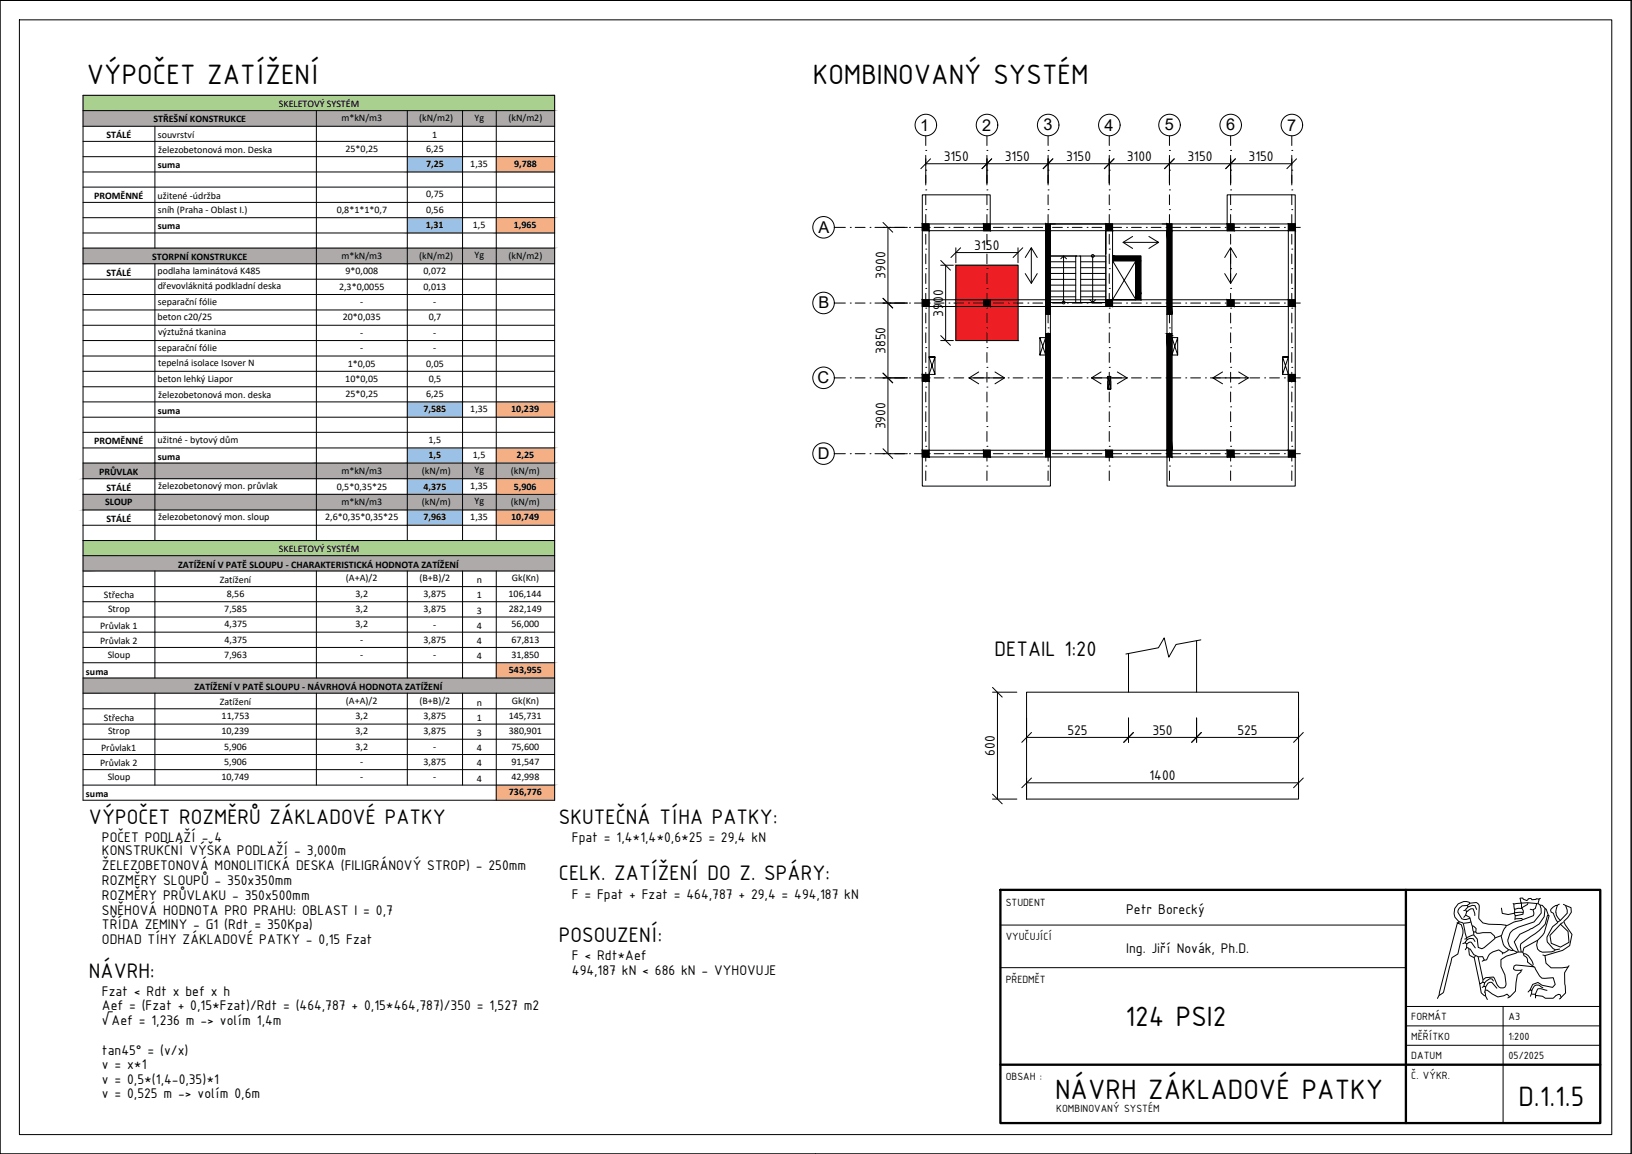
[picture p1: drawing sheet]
<svg xmlns="http://www.w3.org/2000/svg" width="420mm" height="297mm" viewBox="0 0 420 297" stroke-linecap="round" stroke-linejoin="round" font-family="sans-serif">
<g fill="#ed1f24" stroke="#ed1f24" stroke-width=".26">
<path d="M246.1 68.3l16 8.9v-8.9zM246.1 68.3l16 8.9h-16z"/>
<path d="M246.1 77.2l16 10.5v-10.5zM246.1 77.2l16 10.5h-16z"/>
</g>
<!-- layer: 0 -->
<g fill="none" stroke="#000" stroke-width=".26">
<path d="M0 .1h419.9v296.9h-419.9zM0 .1h419.9M5 5.1h410v286.9h-410zM419.9 .1h.1M21.4 24.5h121.4v181.5h-121.4zM21.4 28.5h121.4M21.4 32.5h121.4M21.4 36.4h121.4M39.9 32.5v31.4M81.4 28.5v110.6M104.9 28.5v110.6M119.1 28.5v110.6"/>
<path d="M127.8 28.5v110.6M21.4 40.3h121.4M21.4 44.3h121.4M21.4 48.2h121.4M21.4 52.1h121.4M21.4 56h121.4M21.4 60h121.4M237.4 57.6h96.1v60h-96.1zM237.4 57.6h1.8v1.8h-1.8zM237.4 57.6v-7.4h17.5v7.4M239.2 59.4h92.5v56.5h-92.5zM253.2 57.6h1.7v1.8h-1.7z"/>
<path d="M271.7 57.6h-2.5v60M284.7 57.6h1.7v1.8h-1.7zM285.5 57.6h-15.1v23.3M286.4 59.4v17.8h6v-10.1h-6l6 10.1h-6l6-10.1v10.1h1.3v-11.3h-7.3M299.2 57.6h2.5v60M300.4 57.6v67.5h33.1v-7.5M315.9 57.6h1.8v1.8h-1.8zM315.9 57.6v-7.4h17.6v7.4M331.7 57.6h1.8v1.8h-1.8zM21.4 71.9h121.4M21.4 63.9h121.4M21.4 67.9h121.4"/>
<path d="M21.4 75.8h121.4M21.4 79.8h121.4M39.9 67.9v71.2M237.4 77.2h1.8v1.7h-1.8zM239.2 77.2h30M239.2 78.9h30M246.1 68.3h16v19.4h-16zM253.2 77.2h1.7v1.7h-1.7zM263.9 66.3l1.6-2.5v9.1M263.9 70.4l1.6 2.5 1.5-2.5M265.5 63.8l1.5 2.5M270.4 67.4v1.5h6.5"/>
<path d="M270.4 68.9v1.5h6.5M270.4 70.4v1.5h6.5M270.4 71.9v1.5h6.5M270.4 73.4v1.5h6.5M270.4 74.9v1.5h6.5M270.4 77.2h30M270.4 78.9h30M273.1 66.6l.7-.7v12M273.8 65.9l.8 .7M276.9 67.4h-6.5v-1.5v12h14.3v-12h-14.3h6.8h-.3v12M278 65.9h.2v12M278 77.9h6.7"/>
<path d="M278.2 67.4h6.5M278.2 68.9h6.5M278.2 70.4h6.5M278.2 71.9h6.5M278.2 73.4h6.5M278.2 74.9h6.5M278.2 76.4h6.5M280.6 77.2l.7 .7M281.3 65.9v12l.8-.7M284.7 77.2h1.7v1.7h-1.7zM284.7 65.4v-6v17.8M291.6 60.9l-2.5 1.5 2.5 1.6"/>
<path d="M295.8 60.9l2.5 1.5h-9.2M298.3 62.4l-2.5 1.6M301.7 77.2h30M301.7 78.9h30M315.3 66.3l1.5-2.5v9.1M315.3 70.4l1.5 2.5 1.5-2.5M315.9 77.2h1.8v1.7h-1.8zM316.8 63.8l1.5 2.5M331.7 77.2h1.8v1.7h-1.8zM21.4 83.7h121.4M21.4 87.7h121.4M21.4 91.6h121.4"/>
<path d="M21.4 95.6h121.4M21.4 99.6h121.4M237.4 96.4h1.8v1.8h-1.8zM239.2 91.9l1.5 4.5v-4.5l-1.5 4.5h1.5M240.7 91.9h-1.5h1.5M252 95.7l-2.5 1.6M256.2 95.7l2.4 1.6-2.4 1.5M258.6 97.3h-9.1l2.5 1.5M267.7 91.4l1.5-4.5v4.5l-1.5-4.5v4.5h1.5M267.7 86.9h1.5M269.2 85.9h1.2v.5M269.2 80.9h1.2"/>
<path d="M270.4 80.9v44.2h-33v-7.5M283.5 95.7l-2.5 1.6M285.2 98.2v1.9h.8v-1.9M285.2 96.9l.8 3.2h-.8l.8-3.2v3.2h-.8v-3.2h.8M287.7 95.7l2.5 1.6-2.5 1.5M290.2 97.3h-9.2l2.5 1.5M300.4 80.9h1.3M301.7 85.9h-1.3v.5M301.7 91.4h1.5v-4.5l-1.5 4.5v-4.5l1.5 4.5M301.7 86.9h1.5M314.7 95.7l-2.4 1.6M318.9 95.7l2.5 1.6-2.5 1.5"/>
<path d="M321.4 97.3h-9.1l2.4 1.5M330.2 91.9h1.5h-1.5M331.7 96.4h1.8v1.8h-1.8zM331.7 91.9l-1.5 4.5v-4.5l1.5 4.5h-1.5M21.4 103.4h121.4M21.4 107.4h121.4M21.4 111.3h121.4M21.4 115.3h121.4M21.4 119.2h121.4M237.4 115.9h1.8v1.7h-1.8zM253.2 115.9h1.7v1.7h-1.7zM284.7 115.9h1.7v1.7h-1.7z"/>
<path d="M315.9 115.9h1.8v1.7h-1.8zM331.7 115.9h1.8v1.7h-1.8zM21.4 123.2h121.4M21.4 127.2h121.4M21.4 131.3h121.4M21.4 135.2h121.4M21.4 139.1h121.4M21.4 143h121.4M21.4 147h121.4M21.4 151h121.4M21.4 154.9h121.4M21.4 158.8h121.4"/>
<path d="M39.9 147v27.5M81.4 147v27.5M104.9 147v27.5M119.1 147v27.5M127.8 147v27.5M21.4 162.7h121.4M21.4 166.7h121.4M21.4 170.6h121.4M21.4 174.5h121.4M21.4 178.4h121.4M39.9 178.4v23.7M81.4 178.4v23.7"/>
<path d="M104.9 178.4v23.7M119.1 178.4v23.7M127.8 178.4v27.6M255.5 178.2h6.3M255.5 176.9l2.5 2.5M256.8 178.2v27.5M264.3 178.2h70v27.5h-70zM290.5 168.2v10M308.1 164.9v13.3M309.2 164.7l-6.4 1.2-1.9 3.2-1.2-4.9-1.5 2.5-8.3 1.6M21.4 182.4h121.4M21.4 186.4h121.4"/>
<path d="M21.4 190.3h121.4M21.4 194.2h121.4M21.4 198.1h121.4M264.3 184.8v6.3M264.3 189.8h70M265.6 188.5l-2.5 2.6M290.5 184.8v6.3M291.8 188.5l-2.5 2.6M308.1 184.8v6.3M309.3 188.5l-2.5 2.6M334.3 184.8v6.3M335.5 188.5l-2.5 2.6"/>
<path d="M21.4 202.1h121.4M255.5 205.7h6.3M255.5 204.4l2.5 2.5M264.3 200.3v4.7M264.3 201.5h70M265.6 200.3l-2.5 2.5M334.3 200.3v4.7M335.5 200.3l-2.5 2.5"/>
<circle cx="273.8" cy="77.9" r=".36"/>
<circle cx="281.3" cy="65.9" r=".36"/>
</g>
<g fill="none" stroke="#000" stroke-width=".26">
<path d="M257.6 229.1h154.4v60h-154.4zM257.6 238.1h104.3M361.9 229.1v60M375.2 237.4l1 .6a3.9 3.9 0 0 1 0 3.7l-.9 3.9-1.5 1-2.2 8.8-1.1 .8-.4 .8M375.3 237.7l-4.8 18.4M375.4 237.7l.3-.4 1 .4 1 4.2-.5 .8 .4 .2v1.1l.6 .2 .1 1.6 1.3 .8 1.4 6.6 .8-.4v-.7l.7-.4 2-.2 .9 1.8a1.23 1.23 0 0 0 1 1 1.23 1.23 0 0 0 1.3-.7l-.3-2.7-1-2.1v-1.8l1.4-.9 2.5-.8 .2-.2M377.2 234.3l-.3 .1M377.4 235.6l1 .5 .6 2.1 1 .8-.1 .9 .3 .3 3.6-.1 .9 .8 .2 .6-2.8 2.4-.6 .3-.9-.3-.3-2.2-.9-1M377.6 234.6l1.1-.7h.6l.4 1.8M377.7 233.1l-1.3 .1a1.78 1.78 0 0 0-1.1 1.6l1 1.7 1.2 .2 .9-.3M377.9 233.5l-.6 .6 .3 .5-.3 1-.4 .5M378.5 232.5l1.7-.1a1.11 1.11 0 0 1 .6 1.2l-.1 2.9 1.1 1.1 1.5 .3 4.4 .3v.3l-.4 .5-.8 1.9a4.2 4.2 0 0 0 1.3 3.1l.5 .5-.1 .2-1.3 .6-.1 .3"/>
<path d="M378.6 237.3l-1.7 .3M379.1 238.4l.3 2.2M379.5 239.9h.4M380.2 234.1l-.5-1-.6-.1-1.2 .4-.2-.3 .7-.7a2.78 2.78 0 0 0-3.7 1.1 2.78 2.78 0 0 0 1 3.8M386.5 233.8l.3 1.3 1.5 .3 1.5-.3 .3 .5M389.6 232.6l.2 .2 .1 1.3 1-.3h.9M390 234.2l-.1 .8M390.1 236.5l1.7-.1 .1 .2M391.3 231.2l.3 1.3 1.6-.1 2.6 .2M391.4 231.2h.6l.2 .3 .9 .3 .3-.5h.8l.2 .3 1-.1 .1-.2 .8 .1-.4 1.2 .6 .4h.5a4.3 4.3 0 0 1 1.6 2.6l.2 .1-1.2 4.4-1.7 1.9-.3 1.2 .3 1.1 .5 .5a4.5 4.5 0 0 0 3.9-.1v-.2l1.2-.2M391.6 232.5l-1.9 .2M391.7 232.5v1.1"/>
<path d="M392.1 234.9h-2.1M393.4 232.5l-.2 .3-1.3 .8-.1 .2 .4 .6-.1 .9-2 .4-.1 1.1M394 234l.5 .2M395.6 232.7l-.3 1.1-.6 .4 .2 .7-.1 .8-3.1 1.2-1.9 .4-2 .9M396.5 233l.3 2-1.9 2.3-4 1.4a3.3 3.3 0 0 0-2.7 3.1 3.3 3.3 0 0 0 2.6 3.3h1.2l.3 .9a1.26 1.26 0 0 1 .9 1.6l1.7 1.3-4.6-.5-.5 .3-.2 .7 .3 .2 1.7 .2v.3l-.9 .8-.6 4.2-1.4 1.5-.5 .3M396.6 231.3h-.3M397.8 233.9a5.1 5.1 0 0 1-3.8 5.2l-2.7 1.4-1.5 1.9 1.1 2.6M398.6 235.6l-.2 .1-.6 2.2-1.5 1.6-4.8 3.4-.1 1 .2 1.1M401.4 232.7l-.5 .4M401.7 236.9a3.2 3.2 0 0 1-.8-3.9h-.1a1.82 1.82 0 0 0-1.6 1.3l.1 .5 .7 .3 1 2.2M401.7 237.9l2 1.9 .2 2.8-2.2 1.2-2.3-1-.4-2zM402.4 237.5l-.6 .4"/>
<path d="M402.5 232.8l.6 .4 .4 1.1v.8l-2.5 2.3a6 6 0 0 0-2.7 4.5l.1 .6 1.4 1.7 .5 .2M403.1 233.1l1.4 .5v1.2l-.9 1.4-1 1 .4 .8 1.7 2.5-.6 2.9-1.8 1.2-4.5 1.4 .2 1.9 1.3 1.2h2.9l1.5-.2-.9 1.5 .3 5.2-1.7 1.5M257.6 249.1h104.3M361.9 259.1h50.1M377.1 242.7l-.5 .2M377.5 241.6l-.4 .1M377.6 244l-.4 .5M377.7 242.9l.8-.4 .3 .1 1 1.4M377.7 241.8l.7-.3 .9 .1 .4 .7M378.2 244.2l.3 .1 .9 1.4 1.1 .5 1.3 5.8M379.3 240.7l-1.7 .7M379.8 246.1l-.3 .4"/>
<path d="M380.7 246.3l1-.1 .4 .9-.5 .3M381 253.3l.3 2.3 1.1 .8M381.8 252.8l.4 .2-.2 .9 .5 .1a4.1 4.1 0 0 0 .4 3.3M382 253.9l-.4 .3M382.3 255.3l-.2 .1M382.5 254a1.36 1.36 0 0 1 1.6-1.1l1.3 1.5M382.5 254.9l.3-.1 1.4 1 1.4 .8 1.5-.3 .9-.4 .6 .7M384.5 252.5l-.4-.5-.5-.1-1.4 1.1M386.4 240.9l-1.5 .5M386.9 245.3l-1-.8a3.4 3.4 0 0 0-3.2 2.5l-.6 .1M387 259.1v30M388.4 244.5l1.1 .2"/>
<path d="M391.9 249.6l-.2 .1M392.3 245.5a2.77 2.77 0 0 1 2.2 2.1l.2 .7M393.9 254.8l-.5 .5M394.4 255.9h.9v1M395 248.9l1.4 2.3 .6 .6 2.9-.1 .5 1.7-.7 .8-2.7-.6-1.1-.7-1.3 .5-.6 1.3v.2h.4l-.4 1.5M395.4 256.4l.1-.2 1.6 .2 .7 .5h2l1.4-1 .5 .2 .2 .6M395.8 242l-3.5 2-.3 1.1M397.2 254.2l-.4-.1a1.34 1.34 0 0 0-1.4-.5 1.34 1.34 0 0 0-1 1.2M397.2 245.8l.6 .2M398.3 254.9l-.5-.1a2.04 2.04 0 0 0-1.9-.2l-.6 1.3M403.9 248.6l-.2 .3M257.6 274.1h154.4"/>
<path d="M361.9 269.1h50.1M361.9 264.1h50.1"/>
</g>
<!-- layer: Zdivo -->
<path d="M257.6 229.1h154.4v60h-154.4zM361.9 229.1v60M257.6 274.1h154.4" fill="none" stroke="#000" stroke-width=".59"/>
<!-- layer: izolace -->
<g fill="#000" stroke="#000" stroke-width=".26">
<path d="M237.4 57.6l1.8 1.8v-1.8zM237.4 57.6l1.8 1.8h-1.8z"/>
<path d="M253.2 57.6l1.7 1.8v-1.8zM253.2 57.6l1.7 1.8h-1.7z"/>
<path d="M269.2 57.6l1.2 1.8v-1.8zM269.2 57.6l1.2 1.8h-1.2z"/>
<path d="M269.2 59.4l1.2 21.5v-21.5zM269.2 59.4l1.2 21.5h-1.2z"/>
<path d="M284.7 57.6l1.7 1.8v-1.8zM284.7 57.6l1.7 1.8h-1.7z"/>
<path d="M300.4 57.6l1.3 1.8v-1.8zM300.4 57.6l1.3 1.8h-1.3z"/>
<path d="M300.4 59.4l1.3 21.5v-21.5zM300.4 59.4l1.3 21.5h-1.3z"/>
<path d="M315.9 57.6l1.8 1.8v-1.8zM315.9 57.6l1.8 1.8h-1.8z"/>
<path d="M331.7 57.6l1.8 1.8v-1.8zM331.7 57.6l1.8 1.8h-1.8z"/>
<path d="M237.4 77.2l1.8 1.7v-1.7zM237.4 77.2l1.8 1.7h-1.8z"/>
<path d="M253.2 77.2l1.7 1.7v-1.7zM253.2 77.2l1.7 1.7h-1.7z"/>
<path d="M284.7 77.2l1.7 1.7v-1.7zM284.7 77.2l1.7 1.7h-1.7z"/>
<path d="M286.4 65.9l7.3 1.2v-1.2zM286.4 65.9l7.3 1.2h-7.3z"/>
<path d="M292.4 67.1l1.3 8.5v-8.5zM292.4 67.1l1.3 8.5h-1.3z"/>
<path d="M292.4 75.6l1.3 1.6v-1.6zM292.4 75.6l1.3 1.6h-1.3z"/>
<path d="M315.9 77.2l1.8 1.7v-1.7zM315.9 77.2l1.8 1.7h-1.8z"/>
<path d="M331.7 77.2l1.8 1.7v-1.7zM331.7 77.2l1.8 1.7h-1.8z"/>
<path d="M237.4 96.4l1.8 1.8v-1.8zM237.4 96.4l1.8 1.8h-1.8z"/>
<path d="M269.2 85.9l1.2 30v-30zM269.2 85.9l1.2 30h-1.2z"/>
<path d="M300.4 85.9l1.3 .5v-.5zM300.4 85.9l1.3 .5h-1.3z"/>
<path d="M300.4 86.4l1.3 29.5v-29.5zM300.4 86.4l1.3 29.5h-1.3z"/>
<path d="M331.7 96.4l1.8 1.8v-1.8zM331.7 96.4l1.8 1.8h-1.8z"/>
<path d="M237.4 115.9l1.8 1.7v-1.7zM237.4 115.9l1.8 1.7h-1.8z"/>
<path d="M253.2 115.9l1.7 1.7v-1.7zM253.2 115.9l1.7 1.7h-1.7z"/>
<path d="M269.2 115.9l1.2 1.7v-1.7zM269.2 115.9l1.2 1.7h-1.2z"/>
<path d="M284.7 115.9l1.7 1.7v-1.7zM284.7 115.9l1.7 1.7h-1.7z"/>
<path d="M300.4 115.9l1.3 1.7v-1.7zM300.4 115.9l1.3 1.7h-1.3z"/>
<path d="M315.9 115.9l1.8 1.7v-1.7zM315.9 115.9l1.8 1.7h-1.8z"/>
<path d="M331.7 115.9l1.8 1.7v-1.7zM331.7 115.9l1.8 1.7h-1.8z"/>
</g>
<!-- layer: _INTERIER -->
<g fill="none" stroke="#000" stroke-width=".26">
<path d="M227.3 58.5h6.3M227.3 57.3l2.5 2.5M228.6 58.5v58.3M238.3 40.9v6.2M238.3 42.1h94.3M239.6 40.9l-2.5 2.5M254.1 40.9v6.2M255.3 40.9l-2.5 2.5M269.8 40.9v6.2M271.1 40.9l-2.5 2.5M285.6 40.9v6.2M286.8 40.9l-2.5 2.5"/>
<path d="M301.1 40.9v6.2M302.3 40.9l-2.5 2.5M316.8 40.9v6.2M318.1 40.9l-2.5 2.5M332.6 40.9v6.2M333.5 59.4v17.8M333.8 40.9l-2.5 2.5M227.3 78h6.3M227.3 76.8l2.5 2.5M227.3 97.3h6.3M227.3 96l2.5 2.5M227.3 116.8h6.3"/>
<path d="M227.3 115.5l2.5 2.5"/>
</g>
<g fill="none" stroke="#000" stroke-width=".26">
<path d="M238.3 38.7h.1M238.3 35v2.5M238.3 40v2.5M254.1 38.7h.1M254.1 35v2.5M254.1 40v2.5M269.8 38.7h.1M269.8 35v2.5M269.8 40v2.5M285.6 38.7h.1M285.6 35v2.5M285.6 40v2.5"/>
<path d="M301.1 38.7h.1M301.1 35v2.5M301.1 40v2.5M316.8 38.7h.1M316.8 35v2.5M316.8 40v2.5M332.6 38.7h.1M332.6 35v2.5M332.6 40v2.5M214.8 58.5h2.8M218.9 58.5h.1M220.2 58.5h2.5"/>
<path d="M224 58.5h.1M225.3 58.5h2.5M229.1 58.5h.1M230.3 58.5h2.6M234.1 58.5h.1M235.4 58.5h2.6M238.3 59h.1M238.3 54h.1M238.3 48.9h.1M238.3 43.8h.1M238.3 45.1v2.5M238.3 50.2v2.5"/>
<path d="M238.3 55.2v2.6M239.2 58.5h.1M240.5 58.5h2.5M244.3 58.5h.1M245.6 58.5h2.5M249.4 58.5h.1M250.7 58.5h2.5M254.1 59h.1M254.1 54h.1M254.1 48.9h.1M254.1 43.8h.1M254.1 45.1v2.5"/>
<path d="M254.1 50.2v2.5M254.1 55.2v2.6M254.5 58.5h.1M255.7 58.5h2.6M259.5 58.5h.1M260.8 58.5h2.6M264.6 58.5h.1M265.9 58.5h2.5M269.7 58.5h.1M269.8 59h.1M269.8 54h.1M269.8 48.9h.1"/>
<path d="M269.8 43.8h.1M269.8 45.1v2.5M269.8 50.2v2.5M269.8 55.2v2.6M271 58.5h2.5M274.8 58.5h.1M276.1 58.5h2.5M279.9 58.5h.1M281.1 58.5h2.6M284.9 58.5h.1M285.6 59h.1M285.6 54h.1"/>
<path d="M285.6 48.9h.1M285.6 43.8h.1M285.6 45.1v2.5M285.6 50.2v2.5M285.6 55.2v2.6M286.2 58.5h2.6M290 58.5h.1M291.3 58.5h2.5M295.1 58.5h.1M296.4 58.5h2.5M300.2 58.5h.1M301.1 59h.1"/>
<path d="M301.1 54h.1M301.1 48.9h.1M301.1 43.8h.1M301.1 45.1v2.5M301.1 50.2v2.5M301.1 55.2v2.6M301.5 58.5h2.5M305.3 58.5h.1M306.5 58.5h2.6M310.3 58.5h.1M311.6 58.5h2.6M315.4 58.5h.1"/>
<path d="M316.7 58.5h2.5M316.8 59h.1M316.8 54h.1M316.8 48.9h.1M316.8 43.8h.1M316.8 45.1v2.5M316.8 50.2v2.5M316.8 55.2v2.6M320.5 58.5h.1M321.8 58.5h2.5M325.6 58.5h.1M326.9 58.5h2.5"/>
<path d="M330.7 58.5h.1M331.9 58.5h2.9M332.6 59h.1M332.6 54h.1M332.6 48.9h.1M332.6 43.8h.1M332.6 45.1v2.5M332.6 50.2v2.5M332.6 55.2v2.6M214.8 78h2.8M218.9 78h.1M220.2 78h2.5"/>
<path d="M224 78h.1M225.3 78h2.5M229.1 78h.1M230.3 78h2.6M234.1 78h.1M235.4 78h2.6M238.3 79.3h.1M238.3 74.2h.1M238.3 69.2h.1M238.3 64.1h.1M238.3 60.3v2.6M238.3 65.4v2.5"/>
<path d="M238.3 70.4v2.6M238.3 75.5v2.5M239.2 78h.1M240.5 78h2.5M242.2 68.3h3.2M242.2 67l2.5 2.5M243.5 68.3v19.4M244.3 78h.1M245.6 78h2.5M246.1 63.8v3.8M246.1 65h16M247.3 63.8l-2.5 2.5"/>
<path d="M249.4 78h.1M250.7 78h2.5M254.1 79.3h.1M254.1 74.2h.1M254.1 69.2h.1M254.1 64.1h.1M254.1 60.3v2.6M254.1 65.4v2.5M254.1 70.4v2.6M254.1 75.5v2.5M254.5 78h.1M255.7 78h2.6"/>
<path d="M259.5 78h.1M260.8 78h2.6M262.1 63.8v3.8M263.3 63.8l-2.5 2.5M264.6 78h.1M265.9 78h2.5M269.7 78h.1M269.8 79.3h.1M269.8 74.2h.1M269.8 69.2h.1M269.8 64.1h.1M269.8 60.3v2.6"/>
<path d="M269.8 65.4v2.5M269.8 70.4v2.6M269.8 75.5v2.5M271 78h2.5M274.8 78h.1M276.1 78h2.5M279.9 78h.1M281.1 78h2.6M284.9 78h.1M285.6 79.3h.1M285.6 74.2h.1M285.6 69.2h.1"/>
<path d="M285.6 64.1h.1M285.6 60.3v2.6M285.6 65.4v2.5M285.6 70.4v2.6M285.6 75.5v2.5M286.2 78h2.6M290 78h.1M291.3 78h2.5M295.1 78h.1M296.4 78h2.5M300.2 78h.1M301.1 79.3h.1"/>
<path d="M301.1 74.2h.1M301.1 69.2h.1M301.1 64.1h.1M301.1 60.3v2.6M301.1 65.4v2.5M301.1 70.4v2.6M301.1 75.5v2.5M301.5 78h2.5M305.3 78h.1M306.5 78h2.6M310.3 78h.1M311.6 78h2.6"/>
<path d="M315.4 78h.1M316.7 78h2.5M316.8 79.3h.1M316.8 74.2h.1M316.8 69.2h.1M316.8 64.1h.1M316.8 60.3v2.6M316.8 65.4v2.5M316.8 70.4v2.6M316.8 75.5v2.5M320.5 78h.1M321.8 78h2.5"/>
<path d="M325.6 78h.1M326.9 78h2.5M330.7 78h.1M331.9 78h2.9M332.6 79.3h.1M332.6 74.2h.1M332.6 69.2h.1M332.6 64.1h.1M332.6 60.3v2.6M332.6 65.4v2.5M332.6 70.4v2.6M332.6 75.5v2.5"/>
<path d="M214.8 97.3h2.8M218.9 97.3h.1M220.2 97.3h2.5M224 97.3h.1M225.3 97.3h2.5M229.1 97.3h.1M230.3 97.3h2.6M234.1 97.3h.1M235.4 97.3h2.6M238.3 99.6h.1M238.3 94.6h.1M238.3 89.5h.1"/>
<path d="M238.3 84.4h.1M238.3 80.6v2.5M238.3 85.7v2.5M238.3 90.7v2.6M238.3 95.8v2.6M239.2 97.3h.1M240.5 97.3h2.5M242.2 87.7h3.2M242.2 86.4l2.5 2.5M244.3 97.3h.1M245.6 97.3h2.5M249.4 97.3h.1"/>
<path d="M250.7 97.3h2.5M254.1 99.6h.1M254.1 94.6h.1M254.1 89.5h.1M254.1 84.4h.1M254.1 80.6v2.5M254.1 85.7v2.5M254.1 90.7v2.6M254.1 95.8v2.6M254.5 97.3h.1M255.7 97.3h2.6M259.5 97.3h.1"/>
<path d="M260.8 97.3h2.6M264.6 97.3h.1M265.9 97.3h2.5M269.7 97.3h.1M269.8 99.6h.1M269.8 94.6h.1M269.8 89.5h.1M269.8 84.4h.1M269.8 80.6v2.5M269.8 85.7v2.5M269.8 90.7v2.6M269.8 95.8v2.6"/>
<path d="M271 97.3h2.5M274.8 97.3h.1M276.1 97.3h2.5M279.9 97.3h.1M281.1 97.3h2.6M284.9 97.3h.1M285.6 99.6h.1M285.6 94.6h.1M285.6 89.5h.1M285.6 84.4h.1M285.6 80.6v2.5M285.6 85.7v2.5"/>
<path d="M285.6 90.7v2.6M285.6 95.8v2.6M286.2 97.3h2.6M290 97.3h.1M291.3 97.3h2.5M295.1 97.3h.1M296.4 97.3h2.5M300.2 97.3h.1M301.1 99.6h.1M301.1 94.6h.1M301.1 89.5h.1M301.1 84.4h.1"/>
<path d="M301.1 80.6v2.5M301.1 85.7v2.5M301.1 90.7v2.6M301.1 95.8v2.6M301.5 97.3h2.5M305.3 97.3h.1M306.5 97.3h2.6M310.3 97.3h.1M311.6 97.3h2.6M315.4 97.3h.1M316.7 97.3h2.5M316.8 99.6h.1"/>
<path d="M316.8 94.6h.1M316.8 89.5h.1M316.8 84.4h.1M316.8 80.6v2.5M316.8 85.7v2.5M316.8 90.7v2.6M316.8 95.8v2.6M320.5 97.3h.1M321.8 97.3h2.5M325.6 97.3h.1M326.9 97.3h2.5M330.7 97.3h.1"/>
<path d="M331.9 97.3h2.9M332.6 99.6h.1M332.6 94.6h.1M332.6 89.5h.1M332.6 84.4h.1M332.6 80.6v2.5M332.6 85.7v2.5M332.6 90.7v2.6M332.6 95.8v2.6M214.8 116.8h2.8M218.9 116.8h.1M220.2 116.8h2.5"/>
<path d="M224 116.8h.1M225.3 116.8h2.5M229.1 116.8h.1M230.3 116.8h2.6M234.1 116.8h.1M235.4 116.8h2.6M238.3 120h.1M238.3 114.9h.1M238.3 109.8h.1M238.3 104.7h.1M238.3 100.9v2.5M238.3 106v2.5"/>
<path d="M238.3 111.1v2.5M238.3 116.1v2.6M239.2 116.8h.1M240.5 116.8h2.5M244.3 116.8h.1M245.6 116.8h2.5M249.4 116.8h.1M250.7 116.8h2.5M254.1 120h.1M254.1 114.9h.1M254.1 109.8h.1M254.1 104.7h.1"/>
<path d="M254.1 100.9v2.5M254.1 106v2.5M254.1 111.1v2.5M254.1 116.1v2.6M254.5 116.8h.1M255.7 116.8h2.6M259.5 116.8h.1M260.8 116.8h2.6M264.6 116.8h.1M265.9 116.8h2.5M269.7 116.8h.1M269.8 120h.1"/>
<path d="M269.8 114.9h.1M269.8 109.8h.1M269.8 104.7h.1M269.8 100.9v2.5M269.8 106v2.5M269.8 111.1v2.5M269.8 116.1v2.6M271 116.8h2.5M274.8 116.8h.1M276.1 116.8h2.5M279.9 116.8h.1M281.1 116.8h2.6"/>
<path d="M284.9 116.8h.1M285.6 120h.1M285.6 114.9h.1M285.6 109.8h.1M285.6 104.7h.1M285.6 100.9v2.5M285.6 106v2.5M285.6 111.1v2.5M285.6 116.1v2.6M286.2 116.8h2.6M290 116.8h.1M291.3 116.8h2.5"/>
<path d="M295.1 116.8h.1M296.4 116.8h2.5M300.2 116.8h.1M301.1 120h.1M301.1 114.9h.1M301.1 109.8h.1M301.1 104.7h.1M301.1 100.9v2.5M301.1 106v2.5M301.1 111.1v2.5M301.1 116.1v2.6M301.5 116.8h2.5"/>
<path d="M305.3 116.8h.1M306.5 116.8h2.6M310.3 116.8h.1M311.6 116.8h2.6M315.4 116.8h.1M316.7 116.8h2.5M316.8 120h.1M316.8 114.9h.1M316.8 109.8h.1M316.8 104.7h.1M316.8 100.9v2.5M316.8 106v2.5"/>
<path d="M316.8 111.1v2.5M316.8 116.1v2.6M320.5 116.8h.1M321.8 116.8h2.5M325.6 116.8h.1M326.9 116.8h2.5M330.7 116.8h.1M331.9 116.8h2.9M332.6 120h.1M332.6 114.9h.1M332.6 109.8h.1M332.6 104.7h.1"/>
<path d="M332.6 100.9v2.5M332.6 106v2.5M332.6 111.1v2.5M332.6 116.1v2.6M238.3 121.2v2.5M254.1 121.2v2.5M269.8 121.2v2.5M285.6 121.2v2.5M301.1 121.2v2.5M316.8 121.2v2.5M332.6 121.2v2.5"/>
<circle cx="238.4" cy="32.2" r="2.77"/>
<circle cx="254.1" cy="32.2" r="2.77"/>
<circle cx="269.9" cy="32.2" r="2.77"/>
<circle cx="285.6" cy="32.2" r="2.77"/>
<circle cx="301.1" cy="32.2" r="2.77"/>
<circle cx="316.8" cy="32.2" r="2.77"/>
<circle cx="332.6" cy="32.2" r="2.77"/>
<circle cx="212" cy="58.5" r="2.77"/>
<circle cx="212" cy="78" r="2.77"/>
<circle cx="212" cy="97.2" r="2.77"/>
<circle cx="212" cy="116.8" r="2.77"/>
</g>
<!-- layer: 0 -->
<g fill="#a9d08e" stroke="#a9d08e" stroke-width=".26">
<path d="M21.4 24.5h121.4l-121.4 4zM21.4 28.5h121.4v-4z"/>
<path d="M21.4 139.1h121.4l-121.4 3.9zM21.4 143h121.4v-3.9z"/>
</g>
<g fill="#aeaaaa" stroke="#aeaaaa" stroke-width=".26">
<path d="M21.4 28.5h60l-60 4zM21.4 32.5h60v-4z"/>
<path d="M81.4 28.5h23.5l-23.5 4zM81.4 32.5h23.5v-4z"/>
<path d="M104.9 28.5h14.2l-14.2 4zM104.9 32.5h14.2v-4z"/>
<path d="M119.1 28.5h8.7l-8.7 4zM119.1 32.5h8.7v-4z"/>
<path d="M127.8 28.5h15l-15 4zM127.8 32.5h15v-4z"/>
<path d="M21.4 63.9h60l-60 4zM21.4 67.9h60v-4z"/>
<path d="M81.4 63.9h23.5l-23.5 4zM81.4 67.9h23.5v-4z"/>
<path d="M104.9 63.9h14.2l-14.2 4zM104.9 67.9h14.2v-4z"/>
<path d="M119.1 63.9h8.7l-8.7 4zM119.1 67.9h8.7v-4z"/>
<path d="M127.8 63.9h15l-15 4zM127.8 67.9h15v-4z"/>
<path d="M21.4 119.2h18.5l-18.5 4zM21.4 123.2h18.5v-4z"/>
<path d="M39.9 119.2h41.5l-41.5 4zM39.9 123.2h41.5v-4z"/>
<path d="M81.4 119.2h23.5l-23.5 4zM81.4 123.2h23.5v-4z"/>
<path d="M104.9 119.2h14.2l-14.2 4zM104.9 123.2h14.2v-4z"/>
<path d="M119.1 119.2h8.7l-8.7 4zM119.1 123.2h8.7v-4z"/>
<path d="M127.8 119.2h15l-15 4zM127.8 123.2h15v-4z"/>
<path d="M21.4 127.2h18.5l-18.5 4.1zM21.4 131.3h18.5v-4.1z"/>
<path d="M39.9 127.2h41.5l-41.5 4.1zM39.9 131.3h41.5v-4.1z"/>
<path d="M81.4 127.2h23.5l-23.5 4.1zM81.4 131.3h23.5v-4.1z"/>
<path d="M104.9 127.2h14.2l-14.2 4.1zM104.9 131.3h14.2v-4.1z"/>
<path d="M119.1 127.2h8.7l-8.7 4.1zM119.1 131.3h8.7v-4.1z"/>
<path d="M127.8 127.2h15l-15 4.1zM127.8 131.3h15v-4.1z"/>
<path d="M21.4 143h121.4l-121.4 4zM21.4 147h121.4v-4z"/>
<path d="M21.4 174.5h121.4l-121.4 3.9zM21.4 178.4h121.4v-3.9z"/>
</g>
<g fill="#9bc2e6" stroke="#9bc2e6" stroke-width=".26">
<path d="M104.9 40.3h14.2l-14.2 4zM104.9 44.3h14.2v-4z"/>
<path d="M104.9 56h14.2l-14.2 4zM104.9 60h14.2v-4z"/>
<path d="M104.9 103.4h14.2l-14.2 4zM104.9 107.4h14.2v-4z"/>
<path d="M104.9 115.3h14.2l-14.2 3.9zM104.9 119.2h14.2v-3.9z"/>
<path d="M104.9 123.2h14.2l-14.2 4zM104.9 127.2h14.2v-4z"/>
<path d="M104.9 131.3h14.2l-14.2 3.9zM104.9 135.2h14.2v-3.9z"/>
</g>
<g fill="#f4b084" stroke="#f4b084" stroke-width=".26">
<path d="M127.8 40.3h15l-15 4zM127.8 44.3h15v-4z"/>
<path d="M127.8 56h15l-15 4zM127.8 60h15v-4z"/>
<path d="M127.8 103.4h15l-15 4zM127.8 107.4h15v-4z"/>
<path d="M127.8 115.3h15l-15 3.9zM127.8 119.2h15v-3.9z"/>
<path d="M127.8 123.2h15l-15 4zM127.8 127.2h15v-4z"/>
<path d="M127.8 131.3h15l-15 3.9zM127.8 135.2h15v-3.9z"/>
<path d="M127.8 170.6h15l-15 3.9zM127.8 174.5h15v-3.9z"/>
<path d="M127.8 202.1h15l-15 3.9zM127.8 206h15v-3.9z"/>
</g>
<g font-size="7.8">
<text x="22.4" y="21.7">VÝPOČET ZATÍŽENÍ</text>
<text x="209.3" y="21.7">KOMBINOVANÝ SYSTÉM</text>
<text x="289.7" y="264.1">124 PSI2</text>
<text x="271.6" y="282.9">NÁVRH ZÁKLADOVÉ PATKY</text>
<text x="390.9" y="284.6">D.1.1.5</text>
</g>
<g font-size="5.8">
<text x="256.1" y="168.8">DETAIL 1:20</text>
<text x="22.9" y="212">VÝPOČET ROZMĚRŮ ZÁKLADOVÉ PATKY</text>
<text x="143.9" y="212">SKUTEČNÁ TÍHA PATKY:</text>
<text x="143.9" y="226.6">CELK. ZATÍŽENÍ DO Z. SPÁRY:</text>
<text x="143.9" y="242.6">POSOUZENÍ:</text>
<text x="22.9" y="251.8">NÁVRH:</text>
</g>
<g font-size="4.2">
<text x="236.9" y="33.6">1</text>
<text x="252.9" y="33.6">2</text>
<text x="268.6" y="33.6">3</text>
<text x="284.4" y="33.6">4</text>
<text x="299.8" y="33.6">5</text>
<text x="315.6" y="33.6">6</text>
<text x="331.4" y="33.6">7</text>
<text x="210.7" y="59.9">A</text>
<text x="210.7" y="79.4">B</text>
<text x="210.4" y="98.7">C</text>
<text x="210.5" y="118.1">D</text>
</g>
<g font-size="3.9">
<text x="243" y="41.5">3150</text>
<text x="258.7" y="41.5">3150</text>
<text x="274.4" y="41.5">3150</text>
<text x="290.1" y="41.5">3100</text>
<text x="305.7" y="41.5">3150</text>
<text x="321.4" y="41.5">3150</text>
<text x="250.8" y="64.4">3150</text>
<text x="228" y="71.8" transform="rotate(-90 228 71.8)">3900</text>
<text x="242.8" y="81.5" transform="rotate(-90 242.8 81.5)">3900</text>
<text x="228" y="91.1" transform="rotate(-90 228 91.1)">3850</text>
<text x="228" y="110.5" transform="rotate(-90 228 110.5)">3900</text>
<text x="274.8" y="189.2">525</text>
<text x="296.7" y="189.2">350</text>
<text x="318.6" y="189.2">525</text>
<text x="256.2" y="194.5" transform="rotate(-90 256.2 194.5)">600</text>
<text x="295.9" y="200.9">1400</text>
<text x="26.2" y="220.2">KONSTRUKČNÍ VÝŠKA PODLAŽÍ - 3,000m</text>
<text x="26.2" y="216.6">POČET PODLAŽÍ - 4</text>
<text x="147.2" y="216.6">Fpat = 1,4*1,4*0,6*25 = 29,4 kN</text>
<text x="26.2" y="227.9">ROZMĚRY SLOUPŮ - 350x350mm</text>
<text x="26.2" y="223.9">ŽELEZOBETONOVÁ MONOLITICKÁ DESKA (FILIGRÁNOVÝ STROP) - 250mm</text>
<text x="26.2" y="231.6">ROZMĚRY PRŮVLAKU - 350x500mm</text>
<text x="147.2" y="231.3">F = Fpat + Fzat = 464,787 + 29,4 = 494,187 kN</text>
<text x="26.2" y="239.2">TŘÍDA ZEMINY - G1 (Rdt = 350Kpa)</text>
<text x="26.2" y="235.4">SNĚHOVÁ HODNOTA PRO PRAHU: OBLAST I = 0,7</text>
<text x="289.9" y="235.2">Petr Borecký</text>
<text x="26.2" y="242.9">ODHAD TÍHY ZÁKLADOVÉ PATKY - 0,15 Fzat</text>
<text x="289.9" y="245.2">Ing. Jiří Novák, Ph.D.</text>
<text x="147.2" y="247.2">F &lt; Rdt*Aef</text>
<text x="147.2" y="251">494,187 kN &lt; 686 kN - VYHOVUJE</text>
<text x="26.2" y="256.4">Fzat &lt; Rdt x bef x h</text>
<text x="26.2" y="260">Aef = (Fzat + 0,15*Fzat)/Rdt = (464,787 + 0,15*464,787)/350 = 1,527 m2</text>
<text x="26.2" y="263.7">√Aef = 1,236 m -&gt; volím 1,4m</text>
<text x="26.2" y="271.5">tan45° = (v/x)</text>
<text x="26.2" y="275.2">v = x*1</text>
<text x="26.2" y="279">v = 0,5*(1,4-0,35)*1</text>
<text x="26.2" y="282.7">v = 0,525 m -&gt; volím 0,6m</text>
</g>
<g font-size="2.9">
<text x="258.9" y="233.2">STUDENT</text>
<text x="258.9" y="242">VYUČUJÍCÍ</text>
<text x="258.9" y="253">PŘEDMĚT</text>
<text x="363.3" y="262.7">FORMÁT</text>
<text x="388.4" y="262.7">A3</text>
<text x="363.3" y="267.7">MĚŘÍTKO</text>
<text x="388.4" y="267.7">1:200</text>
<text x="363.3" y="272.7">DATUM</text>
<text x="388.4" y="272.7">05/2025</text>
<text x="258.9" y="278">OBSAH :</text>
<text x="363.3" y="277.7">Č. VÝKR.</text>
<text x="271.9" y="286.2">KOMBINOVANÝ SYSTÉM</text>
</g>
<g font-size="2.6">
<text x="71.8" y="27.6">SKELETOVÝ SYSTÉM</text>
<text x="27.4" y="35.5">STÁLÉ</text>
<text x="39.5" y="31.5">STŘEŠNÍ KONSTRUKCE</text>
<text x="40.6" y="35.5">souvrství</text>
<text x="87.9" y="31.2">m*kN/m3</text>
<text x="107.9" y="31.2">(kN/m2)</text>
<text x="111.3" y="35.5">1</text>
<text x="122.2" y="31.1">Yg</text>
<text x="130.9" y="31.2">(kN/m2)</text>
<text x="40.7" y="39.4">železobetonová mon. Deska</text>
<text x="88.9" y="39.1">25*0,25</text>
<text x="109.7" y="39.1">6,25</text>
<text x="40.6" y="43.3">suma</text>
<text x="109.7" y="43">7,25</text>
<text x="121.1" y="42.9">1,35</text>
<text x="132.3" y="43">9,788</text>
<text x="24.2" y="51.2">PROMĚNNÉ</text>
<text x="40.6" y="51.2">užitené -údržba</text>
<text x="109.7" y="50.8">0,75</text>
<text x="40.6" y="54.7">sníh (Praha - Oblast I.)</text>
<text x="40.6" y="59">suma</text>
<text x="86.7" y="54.8">0,8*1*1*0,7</text>
<text x="109.6" y="58.7">1,31</text>
<text x="109.7" y="54.8">0,56</text>
<text x="121.8" y="58.6">1,5</text>
<text x="132.3" y="58.7">1,965</text>
<text x="27.4" y="70.9">STÁLÉ</text>
<text x="39.2" y="66.9">STORPNÍ KONSTRUKCE</text>
<text x="40.6" y="70.5">podlaha laminátová K485</text>
<text x="87.9" y="66.6">m*kN/m3</text>
<text x="88.9" y="70.6">9*0,008</text>
<text x="107.9" y="66.6">(kN/m2)</text>
<text x="109.1" y="70.6">0,072</text>
<text x="122.2" y="66.5">Yg</text>
<text x="130.9" y="66.6">(kN/m2)</text>
<text x="40.6" y="74.5">dřevovláknitá podkladní deska</text>
<text x="87.3" y="74.6">2,3*0,0055</text>
<text x="109.1" y="74.6">0,013</text>
<text x="40.6" y="82.5">beton c20/25</text>
<text x="40.6" y="78.4">separační fólie</text>
<text x="88.3" y="82.5">20*0,035</text>
<text x="92.8" y="78.6">-</text>
<text x="110.4" y="82.5">0,7</text>
<text x="111.5" y="78.6">-</text>
<text x="40.7" y="86.3">výztužná tkanina</text>
<text x="92.8" y="86.5">-</text>
<text x="111.5" y="86.5">-</text>
<text x="40.6" y="90.3">separační fólie</text>
<text x="40.7" y="94.3">tepelná isolace Isover N</text>
<text x="89.5" y="94.3">1*0,05</text>
<text x="92.8" y="90.5">-</text>
<text x="109.7" y="94.3">0,05</text>
<text x="111.5" y="90.5">-</text>
<text x="40.6" y="98.2">beton lehký Liapor</text>
<text x="88.9" y="98.2">10*0,05</text>
<text x="110.4" y="98.3">0,5</text>
<text x="40.6" y="106.5">suma</text>
<text x="40.7" y="102.6">železobetonová mon. deska</text>
<text x="88.9" y="102.2">25*0,25</text>
<text x="109" y="106.2">7,585</text>
<text x="109.7" y="102.2">6,25</text>
<text x="121.1" y="106.1">1,35</text>
<text x="131.6" y="106.2">10,239</text>
<text x="40.6" y="113.9">užitné - bytový dům</text>
<text x="24.2" y="114.4">PROMĚNNÉ</text>
<text x="40.6" y="118.3">suma</text>
<text x="110.3" y="118">1,5</text>
<text x="110.3" y="114.1">1,5</text>
<text x="121.8" y="117.9">1,5</text>
<text x="133" y="118">2,25</text>
<text x="25.5" y="122.3">PRŮVLAK</text>
<text x="40.7" y="125.9">železobetonový mon. průvlak</text>
<text x="87.9" y="121.9">m*kN/m3</text>
<text x="108.6" y="121.9">(kN/m)</text>
<text x="121.1" y="125.9">1,35</text>
<text x="122.2" y="121.8">Yg</text>
<text x="131.5" y="121.9">(kN/m)</text>
<text x="27.1" y="130">SLOUP</text>
<text x="27.4" y="126.4">STÁLÉ</text>
<text x="86.7" y="126">0,5*0,35*25</text>
<text x="87.9" y="130">m*kN/m3</text>
<text x="108.6" y="129.9">(kN/m)</text>
<text x="109.1" y="126">4,375</text>
<text x="122.2" y="129.8">Yg</text>
<text x="131.5" y="129.9">(kN/m)</text>
<text x="132.3" y="126">5,906</text>
<text x="27.4" y="134.3">STÁLÉ</text>
<text x="40.7" y="133.9">železobetonový mon. sloup</text>
<text x="83.7" y="134">2,6*0,35*0,35*25</text>
<text x="109" y="134">7,963</text>
<text x="121.1" y="133.9">1,35</text>
<text x="131.6" y="134">10,749</text>
<text x="71.8" y="142.1">SKELETOVÝ SYSTÉM</text>
<text x="45.8" y="146.1">ZATÍŽENÍ V PATĚ SLOUPU - CHARAKTERISTICKÁ HODNOTA ZATÍŽENÍ</text>
<text x="89.1" y="149.7">(A+A)/2</text>
<text x="108" y="149.7">(B+B)/2</text>
<text x="131.8" y="149.7">Gk(Kn)</text>
<text x="26.7" y="154">Střecha</text>
<text x="56.6" y="150.1">Zatížení</text>
<text x="58.4" y="153.7">8,56</text>
<text x="91.5" y="153.7">3,2</text>
<text x="109.1" y="153.7">3,875</text>
<text x="122.7" y="150.1">n</text>
<text x="122.7" y="154">1</text>
<text x="130.9" y="153.7">106,144</text>
<text x="25.8" y="161.8">Průvlak 1</text>
<text x="27.8" y="157.5">Strop</text>
<text x="57.7" y="157.6">7,585</text>
<text x="57.8" y="161.5">4,375</text>
<text x="91.5" y="157.6">3,2</text>
<text x="91.5" y="161.5">3,2</text>
<text x="109.1" y="157.6">3,875</text>
<text x="111.5" y="161.6">-</text>
<text x="122.8" y="157.9">3</text>
<text x="122.8" y="161.9">4</text>
<text x="131" y="157.6">282,149</text>
<text x="131.7" y="161.5">56,000</text>
<text x="25.8" y="165.8">Průvlak 2</text>
<text x="57.8" y="165.4">4,375</text>
<text x="92.8" y="165.5">-</text>
<text x="109.1" y="165.4">3,875</text>
<text x="122.8" y="165.8">4</text>
<text x="131.7" y="165.4">67,813</text>
<text x="22.1" y="173.6">suma</text>
<text x="27.7" y="169.3">Sloup</text>
<text x="57.7" y="169.4">7,963</text>
<text x="92.8" y="169.4">-</text>
<text x="111.5" y="169.4">-</text>
<text x="122.8" y="169.7">4</text>
<text x="131" y="173.3">543,955</text>
<text x="131.7" y="169.4">31,850</text>
<text x="50.1" y="177.5">ZATÍŽENÍ V PATĚ SLOUPU - NÁVRHOVÁ HODNOTA ZATÍŽENÍ</text>
<text x="26.7" y="185.5">Střecha</text>
<text x="56.6" y="181.6">Zatížení</text>
<text x="57.1" y="185.2">11,753</text>
<text x="89.1" y="181.2">(A+A)/2</text>
<text x="91.5" y="185.2">3,2</text>
<text x="108" y="181.2">(B+B)/2</text>
<text x="109.1" y="185.2">3,875</text>
<text x="122.7" y="181.6">n</text>
<text x="122.7" y="185.5">1</text>
<text x="131" y="185.2">145,731</text>
<text x="131.8" y="181.2">Gk(Kn)</text>
<text x="27.8" y="189">Strop</text>
<text x="57" y="189">10,239</text>
<text x="91.5" y="189">3,2</text>
<text x="109.1" y="189">3,875</text>
<text x="122.8" y="189.4">3</text>
<text x="131" y="189">380,901</text>
<text x="25.8" y="197.2">Průvlak 2</text>
<text x="26" y="193.3">Průvlak1</text>
<text x="57.7" y="193">5,906</text>
<text x="57.7" y="196.9">5,906</text>
<text x="91.5" y="193">3,2</text>
<text x="92.8" y="197">-</text>
<text x="109.1" y="196.9">3,875</text>
<text x="111.5" y="193.1">-</text>
<text x="122.8" y="193.3">4</text>
<text x="122.8" y="197.3">4</text>
<text x="131.7" y="193">75,600</text>
<text x="131.7" y="196.9">91,547</text>
<text x="27.7" y="200.7">Sloup</text>
<text x="57" y="200.9">10,749</text>
<text x="92.8" y="200.9">-</text>
<text x="111.5" y="200.9">-</text>
<text x="122.8" y="201.2">4</text>
<text x="131.7" y="200.9">42,998</text>
<text x="22.1" y="205.1">suma</text>
<text x="131" y="204.8">736,776</text>
</g>
</svg>
